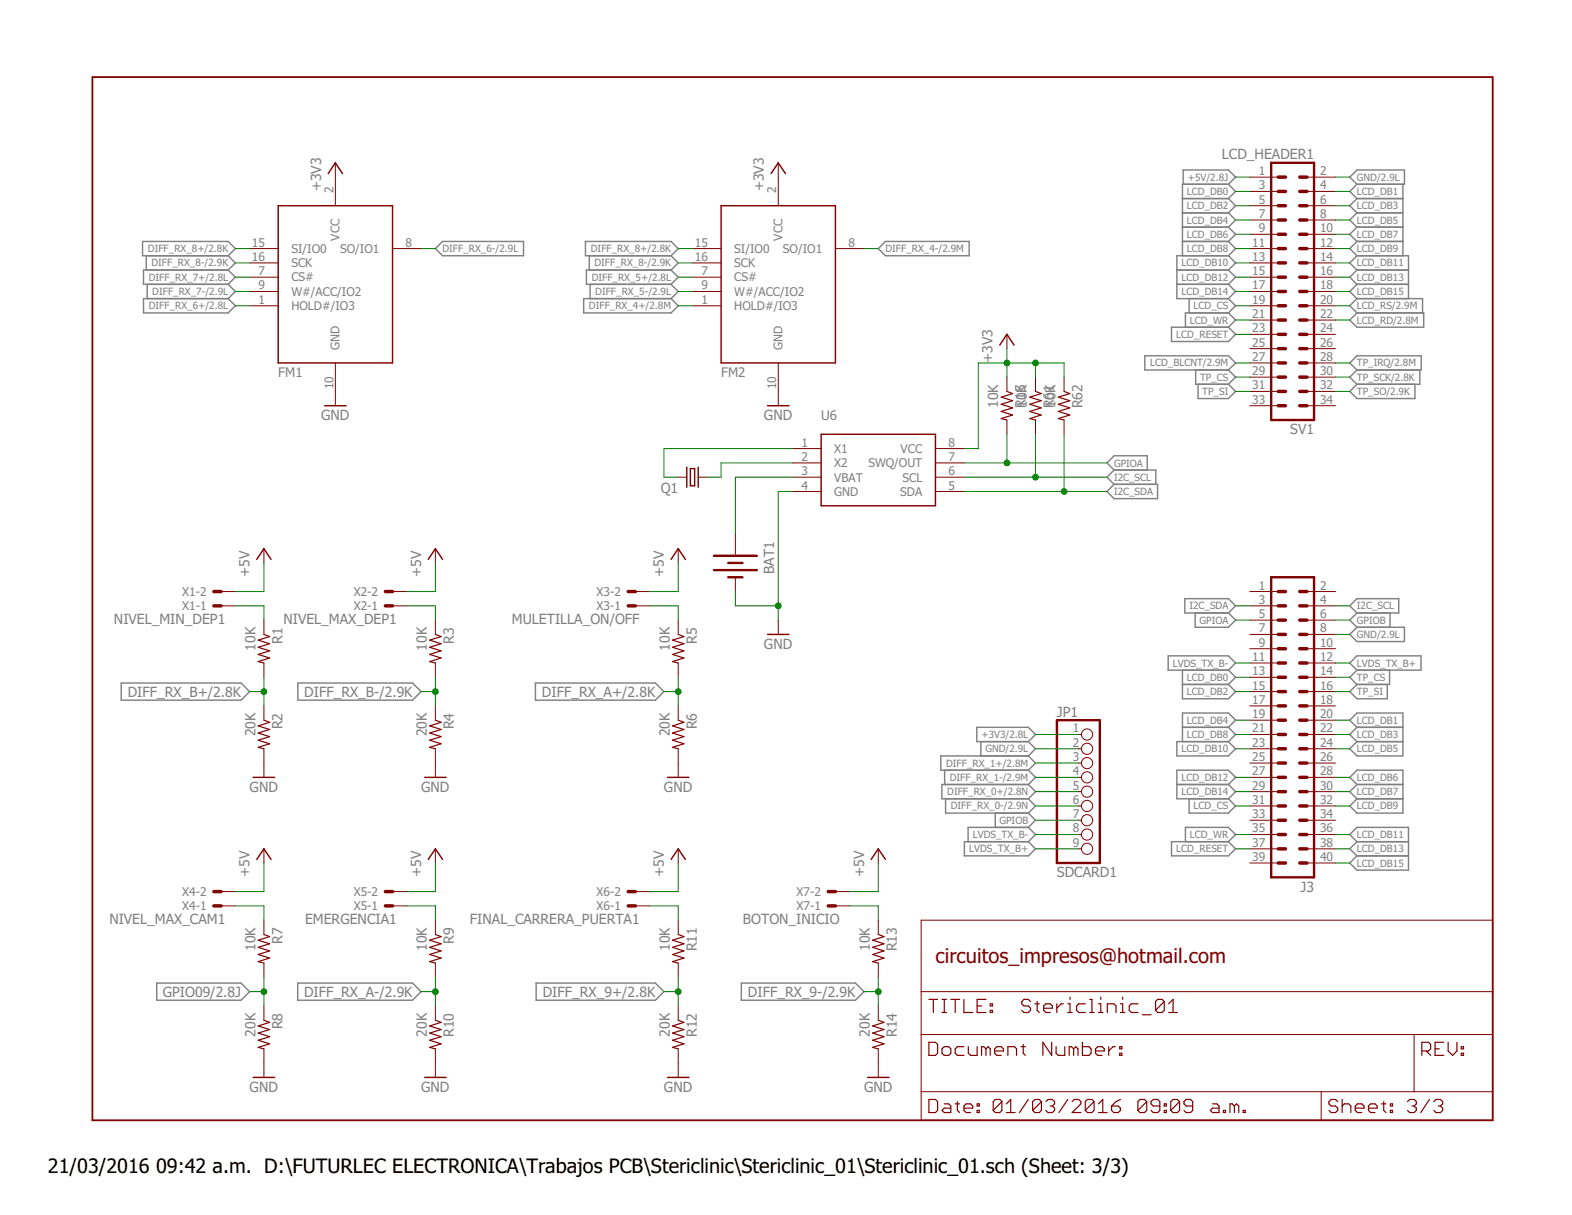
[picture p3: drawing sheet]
<svg xmlns="http://www.w3.org/2000/svg" width="279mm" height="216mm" viewBox="0 0 279 216" stroke-linecap="round" stroke-linejoin="round" font-family="sans-serif">
<g fill="none" stroke="#808080" stroke-width=".25">
<path d="M210.2 35.3h8.1M210.2 37.8h8.1M210.3 32.7v-2.5h8l1.3 1.3-1.3 1.2M218.3 32.7h-8.1v12.7M218.3 32.7l1.3 1.3-1.3 1.3M218.3 35.3l1.3 1.3-1.3 1.2M218.3 37.8l1.3 1.3-1.3 1.3M239.9 31.5l1.3-1.3h8.4v2.5h-8.4zM241.2 35.3h8.1M241.2 37.8h8.1M241.2 35.3l-1.3 1.3 1.3 1.2M241.2 37.8l-1.3 1.3 1.3 1.3"/>
<path d="M241.2 32.7l-1.3 1.3 1.3 1.3M249.3 32.7v12.7M25.3 42.9h15.3l1.2 1.3-1.2 1.2h-15.3zM25.5 53.1h15.1l1.2 1.2-1.2 1.3h-15.1zM26 45.4v2.6M26.2 50.5v2.6M40.6 48h-15.1v2.5h15.1M40.6 45.4l1.2 1.3-1.2 1.3M40.6 48l1.2 1.3-1.2 1.2M40.6 50.5l1.2 1.3-1.2 1.3M78.7 42.9h14.3v2.5h-14.3l-1.3-1.2zM103.7 53.1h15.6l1.2 1.2-1.2 1.3h-15.6z"/>
<path d="M104.1 42.9h15.2l1.2 1.3-1.2 1.2h-15.2zM104.7 45.4v2.6M104.9 50.5v2.6M119.3 48h-15.1v2.5h15.1M119.3 48l1.2 1.3-1.2 1.2M119.3 50.5l1.2 1.3-1.2 1.3M119.3 45.4l1.2 1.3-1.2 1.3M157.4 42.9h14.9v2.5h-14.9l-1.3-1.2zM208.2 58.1h10.1l1.3 1.3-1.3 1.3h-10.1zM209.2 48h9.1M209.2 50.5h9.1M210.2 40.4h8.1"/>
<path d="M210.2 42.9h8.1M211.3 53.1v2.5M218.3 50.5l1.3 1.3-1.3 1.3M218.3 40.4l1.3 1.2-1.3 1.3M218.3 42.9l1.3 1.3-1.3 1.2M218.3 45.4h-9.1v7.7h9.1M218.3 45.4l1.3 1.3-1.3 1.3M218.3 48l1.3 1.3-1.3 1.2M218.3 55.6l1.3 1.3-1.3 1.2M218.3 55.6h-7.6v2.5M218.3 53.1l1.3 1.2-1.3 1.3M239.9 56.9l1.3-1.3h11.8v2.5h-11.8z"/>
<path d="M241.2 40.4h8.1M241.2 42.9h8.1M241.2 45.4h9.1v7.7M241.2 48h9.1M241.2 50.5h9.1M241.2 53.1h11.6v2.5M241.2 45.4l-1.3 1.3 1.3 1.3M241.2 48l-1.3 1.3 1.3 1.2M241.2 53.1l-1.3 1.2 1.3 1.3M241.2 50.5l-1.3 1.3 1.3 1.3M241.2 42.9l-1.3 1.3 1.3 1.2M241.2 40.4l-1.3 1.2 1.3 1.3"/>
<path d="M203.5 63.2h14.8l1.3 1.3-1.3 1.2h-14.8zM212.5 65.7v2.6h5.8M212.9 68.3v2.5h5.4l1.3-1.2-1.3-1.3M218.3 65.7l1.3 1.3-1.3 1.3M239.9 64.5l1.3-1.3h11.4v2.5h-11.4zM241.2 68.3l-1.3 1.3 1.3 1.2h10.3v-2.5M241.2 65.7l-1.3 1.3 1.3 1.3M252.3 65.7v2.6h-11.1M196.7 87.3l1.3-1.2h7.7v2.5h-7.7zM198 83.5l-1.3 1.3 1.3 1.3M198 83.5l-1.3-1.2 1.3-1.3h5.9v2.5M198 83.5h7.4v2.6"/>
<path d="M207.6 116.5h10.7l1.3 1.3-1.3 1.3h-10.7zM210.2 119.1v5.1h8.1l1.3-1.3-1.3-1.3M210.6 106.4h7.7l1.3 1.3-1.3 1.2h-7.7zM212.4 108.9v2.6h5.9l1.3-1.3-1.3-1.3M218.3 119.1l1.3 1.3-1.3 1.2M239.9 112.7l1.3-1.2h8.4v2.5h-8.4zM239.9 117.8l1.3-1.3h11.4v2.6h-11.4zM239.9 107.7l1.3-1.3h7.4v2.5h-7.4zM241.2 108.9l-1.3 1.3 1.3 1.3M241.2 119.1l-1.3 1.3 1.3 1.2M247 119.1v2.5h-5.8M247.1 108.9v2.6"/>
<path d="M21.5 121.4h21.3l1.6 1.5-1.6 1.5h-21.3zM52.9 121.4h20.4l1.5 1.5-1.5 1.5h-20.4zM95.2 121.4h21.3l1.5 1.5-1.5 1.5h-21.3zM167.9 136.9v2.5M173.6 129.2h9.2l1.2 1.3-1.2 1.3h-9.2zM174.3 131.8v2.5M182.8 131.8l1.2 1.3-1.2 1.2M182.8 134.3h-15.6v2.6h15.6M182.8 139.4h-15.4v2.5h15.4M182.8 134.3l1.2 1.3-1.2 1.3M182.8 136.9l1.2 1.2-1.2 1.3M182.8 139.4l1.2 1.3-1.2 1.2"/>
<path d="M209.2 131.8h9.1l1.3 1.3-1.3 1.2h-9.1zM209.2 139.4h9.1M210.2 121.6h8.1M210.2 129.2h8.1M218.3 129.2l1.3-1.2-1.3-1.3h-8.1v5.1M218.3 139.4l1.3-1.3-1.3-1.2h-9.1v5h9.1M218.3 129.2l1.3 1.3-1.3 1.3M218.3 139.4l1.3 1.3-1.3 1.2M241.2 129.2l-1.3-1.2 1.3-1.3h8.1v7.6h-8.1l-1.3-1.2 1.3-1.3M241.2 131.8h8.1M241.2 121.6l-1.3 1.3 1.3 1.3h5.4v-2.6M241.2 129.2h8.1"/>
<path d="M241.2 139.4l-1.3-1.3 1.3-1.2h8.1v7.6h-8.1l-1.3-1.3 1.3-1.3M241.2 139.4h8.1M241.2 139.4l-1.3 1.3 1.3 1.2M241.2 129.2l-1.3 1.3 1.3 1.3M168.1 141.9v2.6h14.7M171.4 149.6h11.4l1.2 1.2-1.2 1.3h-11.4zM176.9 144.5v2.5M182.8 144.5l1.2 1.3-1.2 1.2M182.8 147h-10.7v2.6M182.8 141.9l1.2 1.3-1.2 1.3M182.8 147l1.2 1.3-1.2 1.3M208.2 149.6h10.1l1.3 1.2-1.3 1.3h-10.1z"/>
<path d="M210.7 149.6v-2.6h7.6l1.3 1.3-1.3 1.3M211.3 141.9v2.6h7l1.3-1.3-1.3-1.3M241.2 141.9h8.1M241.2 149.6h9.1M241.2 149.6l-1.3-1.3 1.3-1.3h9.1v7.6h-9.1l-1.3-1.2 1.3-1.3M241.2 152.1h9.1M241.2 149.6l-1.3 1.2 1.3 1.3M27.9 174.7h14.9l1.6 1.5-1.6 1.5h-14.9zM52.9 174.7h20.4l1.5 1.5-1.5 1.5h-20.4zM95.3 174.7h21.2l1.5 1.5-1.5 1.5h-21.2zM131.8 174.7h20.2l1.6 1.5-1.6 1.5h-20.2z"/>
</g>
<g fill="none" stroke="#800000" stroke-width=".25">
<path d="M49.4 36.6h20.4v27.9h-20.4zM58.3 30.8l1.3-1.9 1.3 1.9M128.2 36.6h20.3v27.9h-20.3zM137.1 30.8l1.2-1.9 1.3 1.9M57.7 72.1h3.8M136.4 72.1h3.8M145.9 77.2h20.4v12.7h-20.4zM177.7 61.3l1.3-1.9 1.2 1.9M45.6 99.4l1.3-1.9 1.3 1.9M76.1 99.4l1.3-1.9 1.3 1.9M119.3 99.4l1.2-1.9 1.3 1.9M122.1 83v3.6"/>
<path d="M122.7 83.3h.8v3h-.8zM124.1 83v3.6M136.4 112.7h3.8M45 138.1h3.8M75.5 138.1h3.8M118.6 138.1h3.8M45.6 152.7l1.3-1.9 1.3 1.9M76.1 152.7l1.3-1.9 1.3 1.9M119.3 152.7l1.2-1.9 1.3 1.9M154.8 152.7l1.3-1.9 1.3 1.9M45 191.5h3.8M75.5 191.5h3.8"/>
<path d="M118.6 191.5h3.8M154.2 191.5h3.8"/>
</g>
<g fill="none" stroke="#800000" stroke-width=".18">
<path d="M59.6 28.9v7.7M138.3 28.9v7.7M222.1 31.5h5.1M222.1 34h5.1M222.1 36.6h5.1M222.1 39.1h5.1M232.3 31.5h5.1M232.3 34h5.1M232.3 36.6h5.1M232.3 39.1h5.1M44.4 44.2h5M44.4 46.7h5"/>
<path d="M44.4 49.3h5M44.4 51.8h5M44.4 54.3h5M69.8 44.2h5M123.1 44.2h5.1M123.1 46.7h5.1M123.1 49.3h5.1M123.1 51.8h5.1M123.1 54.3h5.1M148.5 44.2h5.1M179 59.4v2.6M222.1 41.6h5.1"/>
<path d="M222.1 44.2h5.1M222.1 46.7h5.1M222.1 49.3h5.1M222.1 51.8h5.1M222.1 54.3h5.1M222.1 56.9h5.1M222.1 59.4h5.1M232.3 41.6h5.1M232.3 44.2h5.1M232.3 46.7h5.1M232.3 49.3h5.1M232.3 51.8h5.1"/>
<path d="M232.3 54.3h5.1M232.3 56.9h5.1M232.3 59.4h5.1M59.6 64.5v7.6M138.3 64.5v7.6M140.9 79.7h5M166.3 79.7h5M179 67v2.6M179 74.6v2.6M184 67v2.6M184 74.6v2.6M189.1 67v2.6"/>
<path d="M189.1 74.6v2.6M222.1 62h5.1M222.1 64.5h5.1M222.1 67h5.1M222.1 69.6h5.1M222.1 72.1h5.1M232.3 62h5.1M232.3 64.5h5.1M232.3 67h5.1M232.3 69.6h5.1M232.3 72.1h5.1M46.9 97.5v2.5"/>
<path d="M77.4 97.5v2.5M120.5 97.5v2.5M120.5 84.8h1.6M124.1 84.8h1.5M130.7 95v3.5M140.9 82.3h5M140.9 84.8h5M140.9 87.3h5M166.3 82.3h5M166.3 84.8h5M166.3 87.3h5M39.3 107.7h2.5"/>
<path d="M39.3 105.1h2.5M46.9 110.2v2.5M46.9 117.8v2.6M69.8 107.7h2.5M69.8 105.1h2.5M77.4 110.2v2.5M77.4 117.8v2.6M112.9 107.7h2.6M112.9 105.1h2.6M120.5 110.2v2.5M120.5 117.8v2.6M130.7 102.6v2.5"/>
<path d="M138.3 110.2v2.5M222.1 107.7h5.1M222.1 105.1h5.1M222.1 110.2h5.1M222.1 112.7h5.1M222.1 115.3h5.1M222.1 117.8h5.1M232.3 107.7h5.1M232.3 105.1h5.1M232.3 110.2h5.1M232.3 112.7h5.1M232.3 115.3h5.1"/>
<path d="M232.3 117.8h5.1M46.9 125.4v2.6M46.9 133.1v5M77.4 125.4v2.6M77.4 133.1v5M120.5 125.4v2.6M120.5 133.1v5M191.7 130.5h.5M191.7 133.1h.5M191.7 135.6h.5M191.7 138.1h.5M222.1 120.4h5.1"/>
<path d="M222.1 122.9h5.1M222.1 125.4h5.1M222.1 128h5.1M222.1 130.5h5.1M222.1 133.1h5.1M222.1 135.6h5.1M222.1 138.1h5.1M232.3 120.4h5.1M232.3 122.9h5.1M232.3 125.4h5.1M232.3 128h5.1M232.3 130.5h5.1"/>
<path d="M232.3 133.1h5.1M232.3 135.6h5.1M232.3 138.1h5.1M39.3 158.4h2.5M46.9 150.8v2.6M69.8 158.4h2.5M77.4 150.8v2.6M112.9 158.4h2.6M120.5 150.8v2.6M148.5 158.4h2.5M156.1 150.8v2.6M191.7 140.7h.5"/>
<path d="M191.7 143.2h.5M191.7 145.8h.5M191.7 148.3h.5M191.7 150.8h.5M222.1 140.7h5.1M222.1 143.2h5.1M222.1 145.8h5.1M222.1 148.3h5.1M222.1 150.8h5.1M222.1 153.4h5.1M232.3 140.7h5.1M232.3 143.2h5.1"/>
<path d="M232.3 145.8h5.1M232.3 148.3h5.1M232.3 150.8h5.1M232.3 153.4h5.1M39.3 161h2.5M46.9 163.5v2.6M46.9 171.1v2.6M46.9 178.8v2.5M69.8 161h2.5M77.4 163.5v2.6M77.4 171.1v2.6M77.4 178.8v2.5"/>
<path d="M112.9 161h2.6M120.5 163.5v2.6M120.5 171.1v2.6M120.5 178.8v2.5M148.5 161h2.5M156.1 163.5v2.6M156.1 171.1v2.6M156.1 178.8v2.5M163.7 163.5h101.6v35.6h-101.6zM163.7 176.2h101.6M46.9 186.4v5.1M77.4 186.4v5.1"/>
<path d="M120.5 186.4v5.1M156.1 186.4v5.1M163.7 183.8h101.6M163.7 194h101.6M234.8 194v5.1M251.3 183.8v10.2"/>
<circle cx="193.2" cy="130.5" r=".99"/>
<circle cx="193.2" cy="133.1" r=".99"/>
<circle cx="193.2" cy="138.1" r=".99"/>
<circle cx="193.2" cy="135.6" r=".99"/>
<circle cx="193.2" cy="140.7" r=".99"/>
<circle cx="193.2" cy="145.8" r=".99"/>
<circle cx="193.2" cy="143.2" r=".99"/>
<circle cx="193.2" cy="150.8" r=".99"/>
<circle cx="193.2" cy="148.3" r=".99"/>
</g>
<g fill="none" stroke="#800000" stroke-width=".61">
<path d="M227.2 39.1h1.3M227.2 36.6h1.3M227.2 34h1.3M227.2 31.5h1.3M231 39.1h1.3M231 36.6h1.3M231 34h1.3M231 31.5h1.3M227.2 41.6h1.3M227.2 44.2h1.3M227.2 46.7h1.3M227.2 49.3h1.3"/>
<path d="M227.2 51.8h1.3M227.2 54.3h1.3M227.2 56.9h1.3M227.2 59.4h1.3M231 41.6h1.3M231 44.2h1.3M231 46.7h1.3M231 49.3h1.3M231 51.8h1.3M231 54.3h1.3M231 56.9h1.3M231 59.4h1.3"/>
<path d="M227.2 62h1.3M227.2 64.5h1.3M227.2 67h1.3M227.2 69.6h1.3M227.2 72.1h1.3M231 62h1.3M231 64.5h1.3M231 67h1.3M231 69.6h1.3M231 72.1h1.3M38 107.7h1.3M38 105.1h1.3"/>
<path d="M68.5 107.7h1.3M68.5 105.1h1.3M111.7 107.7h1.2M111.7 105.1h1.2M227.2 107.7h1.3M227.2 105.1h1.3M227.2 115.3h1.3M227.2 112.7h1.3M227.2 110.2h1.3M227.2 117.8h1.3M231 107.7h1.3M231 105.1h1.3"/>
<path d="M231 115.3h1.3M231 112.7h1.3M231 110.2h1.3M231 117.8h1.3M227.2 120.4h1.3M227.2 122.9h1.3M227.2 125.4h1.3M227.2 128h1.3M227.2 130.5h1.3M227.2 133.1h1.3M227.2 135.6h1.3M227.2 138.1h1.3"/>
<path d="M231 120.4h1.3M231 122.9h1.3M231 125.4h1.3M231 128h1.3M231 130.5h1.3M231 133.1h1.3M231 135.6h1.3M231 138.1h1.3M38 158.4h1.3M68.5 158.4h1.3M111.7 158.4h1.2M147.2 158.4h1.3"/>
<path d="M227.2 140.7h1.3M227.2 143.2h1.3M227.2 145.8h1.3M227.2 148.3h1.3M227.2 150.8h1.3M227.2 153.4h1.3M231 140.7h1.3M231 143.2h1.3M231 145.8h1.3M231 148.3h1.3M231 150.8h1.3M231 153.4h1.3"/>
<path d="M38 161h1.3M68.5 161h1.3M111.7 161h1.2M147.2 161h1.3"/>
</g>
<g fill="none" stroke="#800000" stroke-width=".21">
<path d="M179 69.6l1 .3-2.1 .7 2.1 .6-2.1 .6 2.1 .7-2.1 .6 2.1 .6-2.1 .7 1.1 .2M184 69.6l1.1 .3-2.1 .7 2.1 .6-2.1 .6 2.1 .7-2.1 .6 2.1 .6-2.1 .7 1 .2M189.1 69.6l1 .3-2 .7 2 .6-2 .6 2 .7-2 .6 2 .6-2 .7 1 .2M46.9 112.7l1 .4-2 .6 2 .7-2 .6 2 .7-2 .6 2 .6-2 .7 1 .2M77.4 112.7l1 .4-2 .6 2 .7-2 .6 2 .7-2 .6 2 .6-2 .7 1 .2M120.5 112.7l1.1 .4-2.1 .6 2.1 .7-2.1 .6 2.1 .7-2.1 .6 2.1 .6-2.1 .7 1 .2M46.9 128l1 .4-2 .6 2 .6-2 .7 2 .6-2 .6 2 .7-2 .6 1 .3M77.4 128l1 .4-2 .6 2 .6-2 .7 2 .6-2 .6 2 .7-2 .6 1 .3M120.5 128l1.1 .4-2.1 .6 2.1 .6-2.1 .7 2.1 .6-2.1 .6 2.1 .7-2.1 .6 1 .3M46.9 166.1l1 .3-2 .7 2 .6-2 .6 2 .7-2 .6 2 .6-2 .7 1 .2M77.4 166.1l1 .3-2 .7 2 .6-2 .6 2 .7-2 .6 2 .6-2 .7 1 .2M120.5 166.1l1.1 .3-2.1 .7 2.1 .6-2.1 .6 2.1 .7-2.1 .6 2.1 .6-2.1 .7 1 .2"/>
<path d="M156.1 166.1l1 .3-2 .7 2 .6-2 .6 2 .7-2 .6 2 .6-2 .7 1 .2M165.1 177.6h1.5M165.9 177.6v2.3M167.4 177.6h.8M167.4 179.9h.8M167.8 177.6v2.3M169 177.6h1.6M169.8 177.6v2.3M171.3 177.6v2.3h1.6M173.7 178.8h.8M175.2 177.6h-1.5v2.3h1.5M176 179.5h.4v.4h-.4z"/>
<path d="M176 178.4h.4v.4h-.4zM183.2 178l-.4-.4h-.8l-.4 .4v.4l.4 .4h.8l.4 .4v.3l-.4 .4h-.8l-.4-.4M183.9 178.4h.8M184.3 178v1.5l.4 .4M185.5 179.2h1.5v-.4l-.3-.4h-.8l-.4 .4v.7l.4 .4h.8M187.8 178.4v1.5M189 178.4h-.4l-.8 .8M189.8 179.9h.8M189.8 178.4h.4v1.5M190.2 177.2v.4M192.9 178.4h-1.2l-.4 .4v.7l.4 .4h1.2M193.7 177.6h.4v2.3"/>
<path d="M193.7 179.9h.8M195.2 179.9h.8M195.2 178.4h.4v1.5M195.6 177.2v.4M196.8 179.9v-1.5h1.2l.4 .4v1.1M199.1 179.9h.8M199.1 178.4h.4v1.5M199.5 177.2v.4M202.3 178.4h-1.2l-.4 .4v.7l.4 .4h1.2M206.9 178v1.5l-.4 .4h-.7l-.4-.4M206.9 178l-.4-.4h-.7l-.4 .4v1.5M206.9 178l-1.5 1.5"/>
<path d="M207.7 179.9h1.6M207.7 178.4l.8-.8v2.3M46.9 181.3l1 .4-2 .6 2 .6-2 .7 2 .6-2 .6 2 .7-2 .6 1 .3M77.4 181.3l1 .4-2 .6 2 .6-2 .7 2 .6-2 .6 2 .7-2 .6 1 .3M120.5 181.3l1.1 .4-2.1 .6 2.1 .6-2.1 .7 2.1 .6-2.1 .6 2.1 .7-2.1 .6 1 .3M156.1 181.3l1 .4-2 .6 2 .6-2 .7 2 .6-2 .6 2 .7-2 .6 1 .3M165.1 185.2h1.2l.3 .4v1.6l-.3 .3h-1.2zM165.1 195.4h1.2l.3 .3v1.6l-.3 .4h-1.2zM167.4 186.4l.4-.4h.8l.4 .4v.8l-.4 .3h-.8l-.4-.3zM167.8 196.2h.8l.4 .3v1.2h-1.2l-.4-.4 .4-.4h1.2M169.8 196.2h.8M170.2 195.7v1.6l.4 .4"/>
<path d="M171.3 196.9h1.6v-.4l-.4-.3h-.8l-.4 .3v.8l.4 .4h.8M171.3 186h-1.1l-.4 .4v.8l.4 .3h1.1M172.1 186v1.2l.4 .3h1.2v-1.5M173.7 197.3h.4v.4h-.4zM173.7 196.2h.4v.3h-.4zM175.2 186.4l-.4-.4h-.3v1.5M175.2 186.4l.4-.4 .4 .4v1.1M175.2 186.4v1.1M176.8 186.8h1.6v-.4l-.5-.4h-.7l-.4 .4v.8l.4 .3h.7M178.1 195.7v1.6l-.4 .4h-.8l-.4-.4M178.1 195.7l-.4-.3h-.8l-.4 .3v1.6M178.1 195.7l-1.6 1.6"/>
<path d="M178.9 197.7h1.5M178.9 196.2l.7-.8v2.3M179.1 187.5v-1.5h1.2l.4 .4v1.1M181.5 186h.7M181.9 185.6v1.6l.3 .3M182.8 195.4l-1.6 2.3M185.1 195.7v1.6l-.4 .4h-.8l-.4-.4M185.1 195.7l-.4-.3h-.8l-.4 .3v1.6M185.1 195.7l-1.6 1.6M185.9 195.7l.4-.3h.7l.4 .3v.5l-.4 .3M186.6 196.5h.4M186.9 185.2v2.3l-1.5-2.3v2.3"/>
<path d="M187 196.5l.4 .4v.4l-.4 .4h-.7l-.4-.4M187.7 186v1.2l.4 .3h1.2v-1.5M189.8 195.4l-1.6 2.3M190.6 195.7l.3-.3h.8l.4 .3v.5l-1.5 1.5h1.5M190.8 186.4l-.4-.4h-.4v1.5M190.8 186.4v1.1M190.8 186.4l.4-.4 .4 .4v1.1M192.4 185.2v2.3h1.1l.4-.3v-.8l-.4-.4h-1.1M194.5 195.7v1.6l-.4 .4h-.8l-.4-.4M194.5 195.7l-.4-.3h-.8l-.4 .3v1.6M194.5 195.7l-1.6 1.6M194.7 186.8h1.6v-.4l-.4-.4h-.8l-.4 .4v.8l.4 .3h.8"/>
<path d="M195.2 197.7h1.6M195.2 196.2l.8-.8v2.3M197.1 186v1.5M197.6 196.5h1.1l.4 .4v.4l-.4 .4h-.7l-.4-.4zM198.2 186h-.4l-.7 .8M199 187.2h.4v.3h-.4zM199 186h.4v.4h-.4zM199.1 195.4l-.7 .3-.8 .8M203 180.3h1.6M203.8 195.7v1.6l-.4 .4h-.8l-.4-.4M203.8 195.7l-.4-.3h-.8l-.4 .3v1.6M203.8 195.7l-1.6 1.6"/>
<path d="M206.1 196.5h-1.1l-.4-.3v-.5l.4-.3h.8l.3 .3v1.6l-.3 .4h-.8l-.4-.4M206.9 197.3h.4v.4h-.4zM206.9 196.2h.4v.3h-.4zM209.7 195.7v1.6l-.4 .4h-.8l-.4-.4M209.7 195.7l-.4-.3h-.8l-.4 .3v1.6M209.7 195.7l-1.6 1.6M212 196.5h-1.2l-.4-.3v-.5l.4-.3h.8l.4 .3v1.6l-.4 .4h-.8l-.4-.4M215.5 196.2h.8l.4 .3v1.2h-1.2l-.4-.4 .4-.4h1.2M217.4 197.3h.4v.4h-.4zM219.4 196.5l-.4-.3h-.4v1.5M219.4 196.5v1.2M219.4 196.5l.4-.3 .4 .3v1.2"/>
<path d="M221 197.3h.3v.4h-.3zM237.8 195.7l-.4-.3h-.8l-.4 .3v.5l.4 .3h.8l.4 .4v.4l-.4 .4h-.8l-.4-.4M238.5 196.5l.4-.3h.8l.4 .3v1.2M238.5 195.4v2.3M240.9 196.9h1.5v-.4l-.4-.3h-.7l-.4 .3v.8l.4 .4h.7M243.2 196.9h1.6v-.4l-.4-.3h-.8l-.4 .3v.8l.4 .4h.8M245.6 196.2h.7M245.9 195.7v1.6l.4 .4M247.1 197.3h.4v.4h-.4zM247.1 196.2h.4v.3h-.4zM250.2 195.7l.3-.3h.8l.4 .3v.5l-.4 .3M251 196.5h.3"/>
<path d="M251.3 196.5l.4 .4v.4l-.4 .4h-.8l-.3-.4M252.7 186.8h1.2l.4-.4v-.8l-.4-.4h-1.2v2.3M253.5 186.8l.8 .7M254.1 195.4l-1.6 2.3M254.8 195.7l.4-.3h.8l.4 .3v.5l-.4 .3M255.1 186.4h.7M255.6 196.5h.4M256 196.5l.4 .4v.4l-.4 .4h-.8l-.4-.4M256.6 185.2h-1.5v2.3h1.5M257.4 185.2v1.6l.8 .7 .8-.7v-1.6M259.7 187.2h.4v.3h-.4zM259.7 186h.4v.4h-.4z"/>
</g>
<path d="M225.9 28.9h7.7v45.7h-7.7zM126.9 98.8h7.6M126.9 101.3h7.6M129.4 102.6h2.6M129.4 100h2.6M225.9 102.6h7.7v53.3h-7.7zM187.9 128h7.6v25.4h-7.6z" fill="none" stroke="#800000" stroke-width=".42"/>
<path d="M16.4 13.7h248.9v185.4h-248.9z" fill="none" stroke="#800000" stroke-width=".32"/>
<g fill="none" stroke="#008000" stroke-width=".18">
<path d="M219.6 31.5h2.5M219.6 34h2.5M219.6 36.6h2.5M219.6 39.1h2.5M237.4 31.5h2.5M237.4 34h2.5M237.4 36.6h2.5M237.4 39.1h2.5M41.8 44.2h2.6M41.8 46.7h2.6M41.8 49.3h2.6M41.8 51.8h2.6"/>
<path d="M41.8 54.3h2.6M74.8 44.2h2.6M120.5 44.2h2.6M120.5 46.7h2.6M120.5 49.3h2.6M120.5 51.8h2.6M120.5 54.3h2.6M153.6 44.2h2.5M219.6 41.6h2.5M219.6 44.2h2.5M219.6 46.7h2.5M219.6 49.3h2.5"/>
<path d="M219.6 51.8h2.5M219.6 56.9h2.5M219.6 59.4h2.5M219.6 54.3h2.5M237.4 41.6h2.5M237.4 44.2h2.5M237.4 46.7h2.5M237.4 49.3h2.5M237.4 51.8h2.5M237.4 56.9h2.5M237.4 54.3h2.5M140.9 79.7h-22.9v5.1h2.5"/>
<path d="M179 62v5M179 77.2v5.1M184 64.5v2.5M184 77.2v7.6M189.1 67v-2.5h-15.2v15.2h-2.6M189.1 77.2v10.1M219.6 64.5h2.5M219.6 67h2.5M219.6 69.6h2.5M237.4 64.5h2.5M237.4 67h2.5M237.4 69.6h2.5"/>
<path d="M140.9 87.3h-2.6v22.9M140.9 84.8h-10.2v10.2M140.9 82.3h-12.7v2.5h-2.6M171.3 87.3h25.4M171.3 82.3h25.4M171.3 84.8h25.4M41.8 107.7h5.1v2.5M46.9 100v5.1h-5.1M72.3 107.7h5.1v2.5M77.4 100v5.1h-5.1M115.5 107.7h5v2.5M120.5 100v5.1h-5"/>
<path d="M130.7 105.1v2.6h7.6M219.6 107.7h2.5M219.6 110.2h2.5M219.6 117.8h2.5M237.4 112.7h2.5M237.4 107.7h2.5M237.4 110.2h2.5M237.4 117.8h2.5M44.4 122.9h2.5M46.9 120.4v5M74.8 122.9h2.6M77.4 120.4v5"/>
<path d="M118 122.9h2.5M120.5 120.4v5M184 133.1h7.7M184 138.1h7.7M184 130.5h7.7M184 135.6h7.7M219.6 133.1h2.5M219.6 122.9h2.5M219.6 120.4h2.5M219.6 128h2.5M219.6 138.1h2.5M219.6 130.5h2.5"/>
<path d="M237.4 133.1h2.5M237.4 122.9h2.5M237.4 120.4h2.5M237.4 128h2.5M237.4 138.1h2.5M237.4 130.5h2.5M46.9 153.4v5h-5.1M77.4 153.4v5h-5.1M120.5 153.4v5h-5M156.1 153.4v5h-5.1M184 140.7h7.7M184 148.3h7.7"/>
<path d="M184 150.8h7.7M184 143.2h7.7M184 145.8h7.7M219.6 140.7h2.5M219.6 148.3h2.5M219.6 150.8h2.5M219.6 143.2h2.5M237.4 140.7h2.5M237.4 148.3h2.5M237.4 150.8h2.5M237.4 153.4h2.5M237.4 143.2h2.5"/>
<path d="M41.8 161h5.1v2.5M44.4 176.2h2.5M46.9 173.7v5.1M72.3 161h5.1v2.5M74.8 176.2h2.6M77.4 173.7v5.1M115.5 161h5v2.5M118 176.2h2.5M120.5 173.7v5.1M151 161h5.1v2.5M153.6 176.2h2.5M156.1 173.7v5.1"/>
</g>
<g fill="#008000" stroke="#008000" stroke-width=".18">
<circle cx="156.1" cy="176.2" r=".51"/>
<circle cx="138.3" cy="107.7" r=".51"/>
<circle cx="46.9" cy="122.9" r=".51"/>
<circle cx="77.4" cy="122.9" r=".51"/>
<circle cx="120.5" cy="122.9" r=".51"/>
<circle cx="46.9" cy="176.2" r=".51"/>
<circle cx="77.4" cy="176.2" r=".51"/>
<circle cx="120.5" cy="176.2" r=".51"/>
<circle cx="189.1" cy="87.3" r=".51"/>
<circle cx="179" cy="82.3" r=".51"/>
<circle cx="184" cy="84.8" r=".51"/>
<circle cx="179" cy="64.5" r=".51"/>
<circle cx="184" cy="64.5" r=".51"/>
</g>
<text font-size="3.6" fill="#800000" x="166.3" y="171.1">circuitos_impresos@hotmail.com</text>
<g font-size="3.5">
<text x="8.5" y="208.5">21/03/2016</text>
<text x="27.7" y="208.5">09:42 a.m. D:\FUTURLEC ELECTRONICA\Trabajos PCB\Stericlinic\Stericlinic_01\Stericlinic_01.sch (Sheet: 3/3)</text>
</g>
<g font-size="2.5" fill="#808080">
<text x="217.2" y="28.2">LCD_HEADER1</text>
<text x="57.1" y="34" transform="rotate(-90 57.1 34)">+3V3</text>
<text x="135.8" y="34" transform="rotate(-90 135.8 34)">+3V3</text>
<text x="176.4" y="64.5" transform="rotate(-90 176.4 64.5)">+3V3</text>
<text x="57.1" y="74.6">GND</text>
<text x="135.8" y="74.6">GND</text>
<text x="177.4" y="72.5" transform="rotate(-90 177.4 72.5)">10K</text>
<text x="182.2" y="72.5" transform="rotate(-90 182.2 72.5)">R15</text>
<text x="182.5" y="72.5" transform="rotate(-90 182.5 72.5)">10K</text>
<text x="187.3" y="72.5" transform="rotate(-90 187.3 72.5)">R61</text>
<text x="187.6" y="72.5" transform="rotate(-90 187.6 72.5)">10K</text>
<text x="192.4" y="72.5" transform="rotate(-90 192.4 72.5)">R62</text>
<text x="229.3" y="77.2">SV1</text>
<text x="117.4" y="87.6">Q1</text>
<text x="44.4" y="102.6" transform="rotate(-90 44.4 102.6)">+5V</text>
<text x="74.8" y="102.6" transform="rotate(-90 74.8 102.6)">+5V</text>
<text x="118" y="102.6" transform="rotate(-90 118 102.6)">+5V</text>
<text x="137.6" y="102" transform="rotate(-90 137.6 102)">BAT1</text>
<text x="20.3" y="110.8">NIVEL_MIN_DEP1</text>
<text x="50.4" y="110.8">NIVEL_MAX_DEP1</text>
<text x="91" y="110.8">MULETILLA_ON/OFF</text>
<text x="45.4" y="115.6" transform="rotate(-90 45.4 115.6)">10K</text>
<text x="50.2" y="114.4" transform="rotate(-90 50.2 114.4)">R1</text>
<text x="75.9" y="115.6" transform="rotate(-90 75.9 115.6)">10K</text>
<text x="80.7" y="114.4" transform="rotate(-90 80.7 114.4)">R3</text>
<text x="119" y="115.6" transform="rotate(-90 119 115.6)">10K</text>
<text x="123.8" y="114.4" transform="rotate(-90 123.8 114.4)">R5</text>
<text x="135.8" y="115.3">GND</text>
<text x="22.7" y="123.8">DIFF_RX_B+/2.8K</text>
<text x="54.1" y="123.8">DIFF_RX_B-/2.9K</text>
<text x="96.3" y="123.8">DIFF_RX_A+/2.8K</text>
<text x="45.4" y="130.9" transform="rotate(-90 45.4 130.9)">20K</text>
<text x="50.2" y="129.6" transform="rotate(-90 50.2 129.6)">R2</text>
<text x="75.9" y="130.9" transform="rotate(-90 75.9 130.9)">20K</text>
<text x="80.7" y="129.6" transform="rotate(-90 80.7 129.6)">R4</text>
<text x="119" y="130.9" transform="rotate(-90 119 130.9)">20K</text>
<text x="123.8" y="129.6" transform="rotate(-90 123.8 129.6)">R6</text>
<text x="187.9" y="127.3">JP1</text>
<text x="44.4" y="140.7">GND</text>
<text x="74.8" y="140.7">GND</text>
<text x="118" y="140.7">GND</text>
<text x="44.4" y="155.9" transform="rotate(-90 44.4 155.9)">+5V</text>
<text x="74.8" y="155.9" transform="rotate(-90 74.8 155.9)">+5V</text>
<text x="118" y="155.9" transform="rotate(-90 118 155.9)">+5V</text>
<text x="153.6" y="155.9" transform="rotate(-90 153.6 155.9)">+5V</text>
<text x="187.9" y="155.9">SDCARD1</text>
<text x="231.2" y="158.6">J3</text>
<text x="19.4" y="164.2">NIVEL_MAX_CAM1</text>
<text x="50.2" y="167.7" transform="rotate(-90 50.2 167.7)">R7</text>
<text x="54.2" y="164.2">EMERGENCIA1</text>
<text x="80.7" y="167.7" transform="rotate(-90 80.7 167.7)">R9</text>
<text x="83.5" y="164.2">FINAL_CARRERA_PUERTA1</text>
<text x="132" y="164.2">BOTON_INICIO</text>
<text x="45.4" y="169" transform="rotate(-90 45.4 169)">10K</text>
<text x="75.9" y="169" transform="rotate(-90 75.9 169)">10K</text>
<text x="119" y="169" transform="rotate(-90 119 169)">10K</text>
<text x="123.8" y="169" transform="rotate(-90 123.8 169)">R11</text>
<text x="154.6" y="169" transform="rotate(-90 154.6 169)">10K</text>
<text x="159.4" y="169" transform="rotate(-90 159.4 169)">R13</text>
<text x="28.9" y="177.1">GPIO09/2.8J</text>
<text x="54.1" y="177.1">DIFF_RX_A-/2.9K</text>
<text x="96.5" y="177.1">DIFF_RX_9+/2.8K</text>
<text x="132.9" y="177.1">DIFF_RX_9-/2.9K</text>
<text x="45.4" y="184.2" transform="rotate(-90 45.4 184.2)">20K</text>
<text x="50.2" y="182.9" transform="rotate(-90 50.2 182.9)">R8</text>
<text x="75.9" y="184.2" transform="rotate(-90 75.9 184.2)">20K</text>
<text x="80.7" y="184.3" transform="rotate(-90 80.7 184.3)">R10</text>
<text x="119" y="184.2" transform="rotate(-90 119 184.2)">20K</text>
<text x="123.8" y="184.3" transform="rotate(-90 123.8 184.3)">R12</text>
<text x="154.6" y="184.2" transform="rotate(-90 154.6 184.2)">20K</text>
<text x="159.4" y="184.3" transform="rotate(-90 159.4 184.3)">R14</text>
<text x="44.4" y="194">GND</text>
<text x="74.8" y="194">GND</text>
<text x="118" y="194">GND</text>
<text x="153.6" y="194">GND</text>
</g>
<g font-size="2.3" fill="#808080">
<text x="49.4" y="67">FM1</text>
<text x="128.2" y="67">FM2</text>
<text x="145.9" y="74.6">U6</text>
</g>
<g font-size="2.1" fill="#808080">
<text x="59.2" y="34.2" transform="rotate(-90 59.2 34.2)">2</text>
<text x="138" y="34.2" transform="rotate(-90 138 34.2)">2</text>
<text x="223.7" y="31.1">1</text>
<text x="223.7" y="33.7">3</text>
<text x="234.6" y="31.1">2</text>
<text x="234.6" y="33.7">4</text>
<text x="223.7" y="36.2">5</text>
<text x="223.7" y="38.7">7</text>
<text x="223.7" y="41.3">9</text>
<text x="234.6" y="36.2">6</text>
<text x="234.6" y="38.7">8</text>
<text x="234.6" y="41.3">10</text>
<text x="44.8" y="43.8">15</text>
<text x="44.8" y="46.4">16</text>
<text x="51.8" y="44.9">SI/IO0</text>
<text x="51.8" y="47.5">SCK</text>
<text x="60.4" y="42.7" transform="rotate(-90 60.4 42.7)">VCC</text>
<text x="60.4" y="44.9">SO/IO1</text>
<text x="72.1" y="43.8">8</text>
<text x="123.5" y="43.8">15</text>
<text x="123.5" y="46.4">16</text>
<text x="130.5" y="44.9">SI/IO0</text>
<text x="130.5" y="47.5">SCK</text>
<text x="139.1" y="42.7" transform="rotate(-90 139.1 42.7)">VCC</text>
<text x="139.2" y="44.9">SO/IO1</text>
<text x="150.8" y="43.8">8</text>
<text x="222.5" y="43.8">11</text>
<text x="222.5" y="46.4">13</text>
<text x="234.6" y="43.8">12</text>
<text x="234.6" y="46.4">14</text>
<text x="45.9" y="48.9">7</text>
<text x="45.9" y="51.4">9</text>
<text x="45.9" y="54">1</text>
<text x="51.8" y="50">CS#</text>
<text x="51.8" y="52.5">W#/ACC/IO2</text>
<text x="124.7" y="48.9">7</text>
<text x="124.7" y="51.4">9</text>
<text x="124.7" y="54">1</text>
<text x="130.5" y="50">CS#</text>
<text x="130.5" y="52.5">W#/ACC/IO2</text>
<text x="222.5" y="48.9">15</text>
<text x="222.5" y="51.4">17</text>
<text x="222.5" y="54">19</text>
<text x="234.6" y="48.9">16</text>
<text x="234.6" y="51.4">18</text>
<text x="234.6" y="54">20</text>
<text x="51.8" y="55.1">HOLD#/IO3</text>
<text x="130.5" y="55.1">HOLD#/IO3</text>
<text x="222.5" y="56.5">21</text>
<text x="222.5" y="59.1">23</text>
<text x="234.6" y="56.5">22</text>
<text x="234.6" y="59.1">24</text>
<text x="60.4" y="62.1" transform="rotate(-90 60.4 62.1)">GND</text>
<text x="139.1" y="62.1" transform="rotate(-90 139.1 62.1)">GND</text>
<text x="222.5" y="61.6">25</text>
<text x="222.5" y="64.1">27</text>
<text x="234.6" y="61.6">26</text>
<text x="234.6" y="64.1">28</text>
<text x="59.2" y="69.1" transform="rotate(-90 59.2 69.1)">10</text>
<text x="138" y="69.1" transform="rotate(-90 138 69.1)">10</text>
<text x="222.5" y="66.7">29</text>
<text x="222.5" y="69.2">31</text>
<text x="222.5" y="71.7">33</text>
<text x="234.6" y="66.7">30</text>
<text x="234.6" y="69.2">32</text>
<text x="234.6" y="71.7">34</text>
<text x="142.4" y="79.4">1</text>
<text x="142.4" y="81.9">2</text>
<text x="148.3" y="80.5">X1</text>
<text x="148.3" y="83">X2</text>
<text x="154.3" y="83">SWQ/OUT</text>
<text x="160.1" y="80.5">VCC</text>
<text x="168.6" y="79.4">8</text>
<text x="168.6" y="81.9">7</text>
<text x="142.4" y="84.4">3</text>
<text x="142.4" y="87">4</text>
<text x="148.3" y="85.6">VBAT</text>
<text x="148.3" y="88.1">GND</text>
<text x="160" y="88.1">SDA</text>
<text x="160.4" y="85.6">SCL</text>
<text x="168.6" y="84.4">6</text>
<text x="168.6" y="87">5</text>
<text x="32.4" y="105.9">X1-2</text>
<text x="62.9" y="105.9">X2-2</text>
<text x="106" y="105.9">X3-2</text>
<text x="223.7" y="104.8">1</text>
<text x="223.7" y="107.3">3</text>
<text x="234.6" y="104.8">2</text>
<text x="234.6" y="107.3">4</text>
<text x="32.4" y="108.4">X1-1</text>
<text x="62.9" y="108.4">X2-1</text>
<text x="106" y="108.4">X3-1</text>
<text x="223.7" y="109.8">5</text>
<text x="223.7" y="112.4">7</text>
<text x="234.6" y="109.8">6</text>
<text x="234.6" y="112.4">8</text>
<text x="222.5" y="117.5">11</text>
<text x="222.5" y="120">13</text>
<text x="223.7" y="114.9">9</text>
<text x="234.6" y="114.9">10</text>
<text x="234.6" y="117.5">12</text>
<text x="234.6" y="120">14</text>
<text x="222.5" y="122.5">15</text>
<text x="222.5" y="125.1">17</text>
<text x="234.6" y="122.5">16</text>
<text x="234.6" y="125.1">18</text>
<text x="190.7" y="130.2">1</text>
<text x="222.5" y="127.6">19</text>
<text x="222.5" y="130.2">21</text>
<text x="234.6" y="127.6">20</text>
<text x="234.6" y="130.2">22</text>
<text x="190.7" y="132.7">2</text>
<text x="190.7" y="135.2">3</text>
<text x="190.7" y="137.8">4</text>
<text x="222.5" y="132.7">23</text>
<text x="222.5" y="135.2">25</text>
<text x="222.5" y="137.8">27</text>
<text x="234.6" y="132.7">24</text>
<text x="234.6" y="135.2">26</text>
<text x="234.6" y="137.8">28</text>
<text x="190.7" y="140.3">5</text>
<text x="190.7" y="142.8">6</text>
<text x="222.5" y="140.3">29</text>
<text x="222.5" y="142.8">31</text>
<text x="234.6" y="140.3">30</text>
<text x="234.6" y="142.8">32</text>
<text x="190.7" y="145.4">7</text>
<text x="190.7" y="147.9">8</text>
<text x="222.5" y="145.4">33</text>
<text x="222.5" y="147.9">35</text>
<text x="234.6" y="145.4">34</text>
<text x="234.6" y="147.9">36</text>
<text x="190.7" y="150.5">9</text>
<text x="222.5" y="150.5">37</text>
<text x="222.5" y="153">39</text>
<text x="234.6" y="150.5">38</text>
<text x="234.6" y="153">40</text>
<text x="32.4" y="161.7">X4-1</text>
<text x="32.4" y="159.2">X4-2</text>
<text x="62.9" y="161.7">X5-1</text>
<text x="62.9" y="159.2">X5-2</text>
<text x="106" y="161.7">X6-1</text>
<text x="106" y="159.2">X6-2</text>
<text x="141.6" y="161.7">X7-1</text>
<text x="141.6" y="159.2">X7-2</text>
</g>
<g font-size="1.8" fill="#808080">
<text x="211" y="34.6">LCD_DB0</text>
<text x="211.1" y="32.1">+5V/2.8J</text>
<text x="241.2" y="32.1">GND/2.9L</text>
<text x="241.2" y="34.6">LCD_DB1</text>
<text x="211" y="37.2">LCD_DB2</text>
<text x="211" y="39.7">LCD_DB4</text>
<text x="241.2" y="37.2">LCD_DB3</text>
<text x="241.2" y="39.7">LCD_DB5</text>
<text x="26.3" y="44.8">DIFF_RX_8+/2.8K</text>
<text x="26.9" y="47.3">DIFF_RX_8-/2.9K</text>
<text x="78.7" y="44.8">DIFF_RX_6-/2.9L</text>
<text x="105" y="44.8">DIFF_RX_8+/2.8K</text>
<text x="105.7" y="47.3">DIFF_RX_8-/2.9K</text>
<text x="157.4" y="44.8">DIFF_RX_4-/2.9M</text>
<text x="210" y="47.3">LCD_DB10</text>
<text x="211" y="42.3">LCD_DB6</text>
<text x="211" y="44.8">LCD_DB8</text>
<text x="241.2" y="47.3">LCD_DB11</text>
<text x="241.2" y="44.8">LCD_DB9</text>
<text x="241.2" y="42.3">LCD_DB7</text>
<text x="26.4" y="49.9">DIFF_RX_7+/2.8L</text>
<text x="27.1" y="52.4">DIFF_RX_7-/2.9L</text>
<text x="105.2" y="49.9">DIFF_RX_5+/2.8L</text>
<text x="105.8" y="52.4">DIFF_RX_5-/2.9L</text>
<text x="210" y="49.9">LCD_DB12</text>
<text x="210" y="52.4">LCD_DB14</text>
<text x="241.2" y="52.4">LCD_DB15</text>
<text x="241.2" y="49.9">LCD_DB13</text>
<text x="26.4" y="55">DIFF_RX_6+/2.8L</text>
<text x="104.7" y="55">DIFF_RX_4+/2.8M</text>
<text x="211.5" y="57.5">LCD_WR</text>
<text x="212.1" y="55">LCD_CS</text>
<text x="241.2" y="57.5">LCD_RD/2.8M</text>
<text x="241.2" y="55">LCD_RS/2.9M</text>
<text x="204.4" y="65.1">LCD_BLCNT/2.9M</text>
<text x="209.1" y="60">LCD_RESET</text>
<text x="241.2" y="65.1">TP_IRQ/2.8M</text>
<text x="213.3" y="67.7">TP_CS</text>
<text x="213.7" y="70.2">TP_SI</text>
<text x="241.2" y="70.2">TP_SO/2.9K</text>
<text x="241.2" y="67.7">TP_SCK/2.8K</text>
<text x="198" y="82.9">GPIOA</text>
<text x="198" y="88">I2C_SDA</text>
<text x="198" y="85.4">I2C_SCL</text>
<text x="211.4" y="108.3">I2C_SDA</text>
<text x="213.2" y="110.8">GPIOA</text>
<text x="241.2" y="113.4">GND/2.9L</text>
<text x="241.2" y="108.3">I2C_SCL</text>
<text x="241.2" y="110.8">GPIOB</text>
<text x="208.4" y="118.4">LVDS_TX_B-</text>
<text x="241.2" y="118.4">LVDS_TX_B+</text>
<text x="211" y="121">LCD_DB0</text>
<text x="211" y="123.5">LCD_DB2</text>
<text x="241.2" y="121">TP_CS</text>
<text x="241.2" y="123.5">TP_SI</text>
<text x="174.4" y="131.1">+3V3/2.8L</text>
<text x="211" y="128.6">LCD_DB4</text>
<text x="211" y="131.1">LCD_DB8</text>
<text x="241.2" y="128.6">LCD_DB1</text>
<text x="241.2" y="131.1">LCD_DB3</text>
<text x="168.2" y="136.2">DIFF_RX_1+/2.8M</text>
<text x="175.2" y="133.7">GND/2.9L</text>
<text x="210" y="133.7">LCD_DB10</text>
<text x="241.2" y="133.7">LCD_DB5</text>
<text x="168.4" y="141.3">DIFF_RX_0+/2.8N</text>
<text x="168.8" y="138.8">DIFF_RX_1-/2.9M</text>
<text x="169" y="143.8">DIFF_RX_0-/2.9N</text>
<text x="210" y="138.8">LCD_DB12</text>
<text x="210" y="141.3">LCD_DB14</text>
<text x="212.1" y="143.8">LCD_CS</text>
<text x="241.2" y="138.8">LCD_DB6</text>
<text x="241.2" y="143.8">LCD_DB9</text>
<text x="241.2" y="141.3">LCD_DB7</text>
<text x="172.9" y="148.9">LVDS_TX_B-</text>
<text x="177.6" y="146.4">GPIOB</text>
<text x="211.5" y="148.9">LCD_WR</text>
<text x="241.2" y="148.9">LCD_DB11</text>
<text x="172.3" y="151.5">LVDS_TX_B+</text>
<text x="209.1" y="151.5">LCD_RESET</text>
<text x="241.2" y="154">LCD_DB15</text>
<text x="241.2" y="151.5">LCD_DB13</text>
</g>
</svg>
